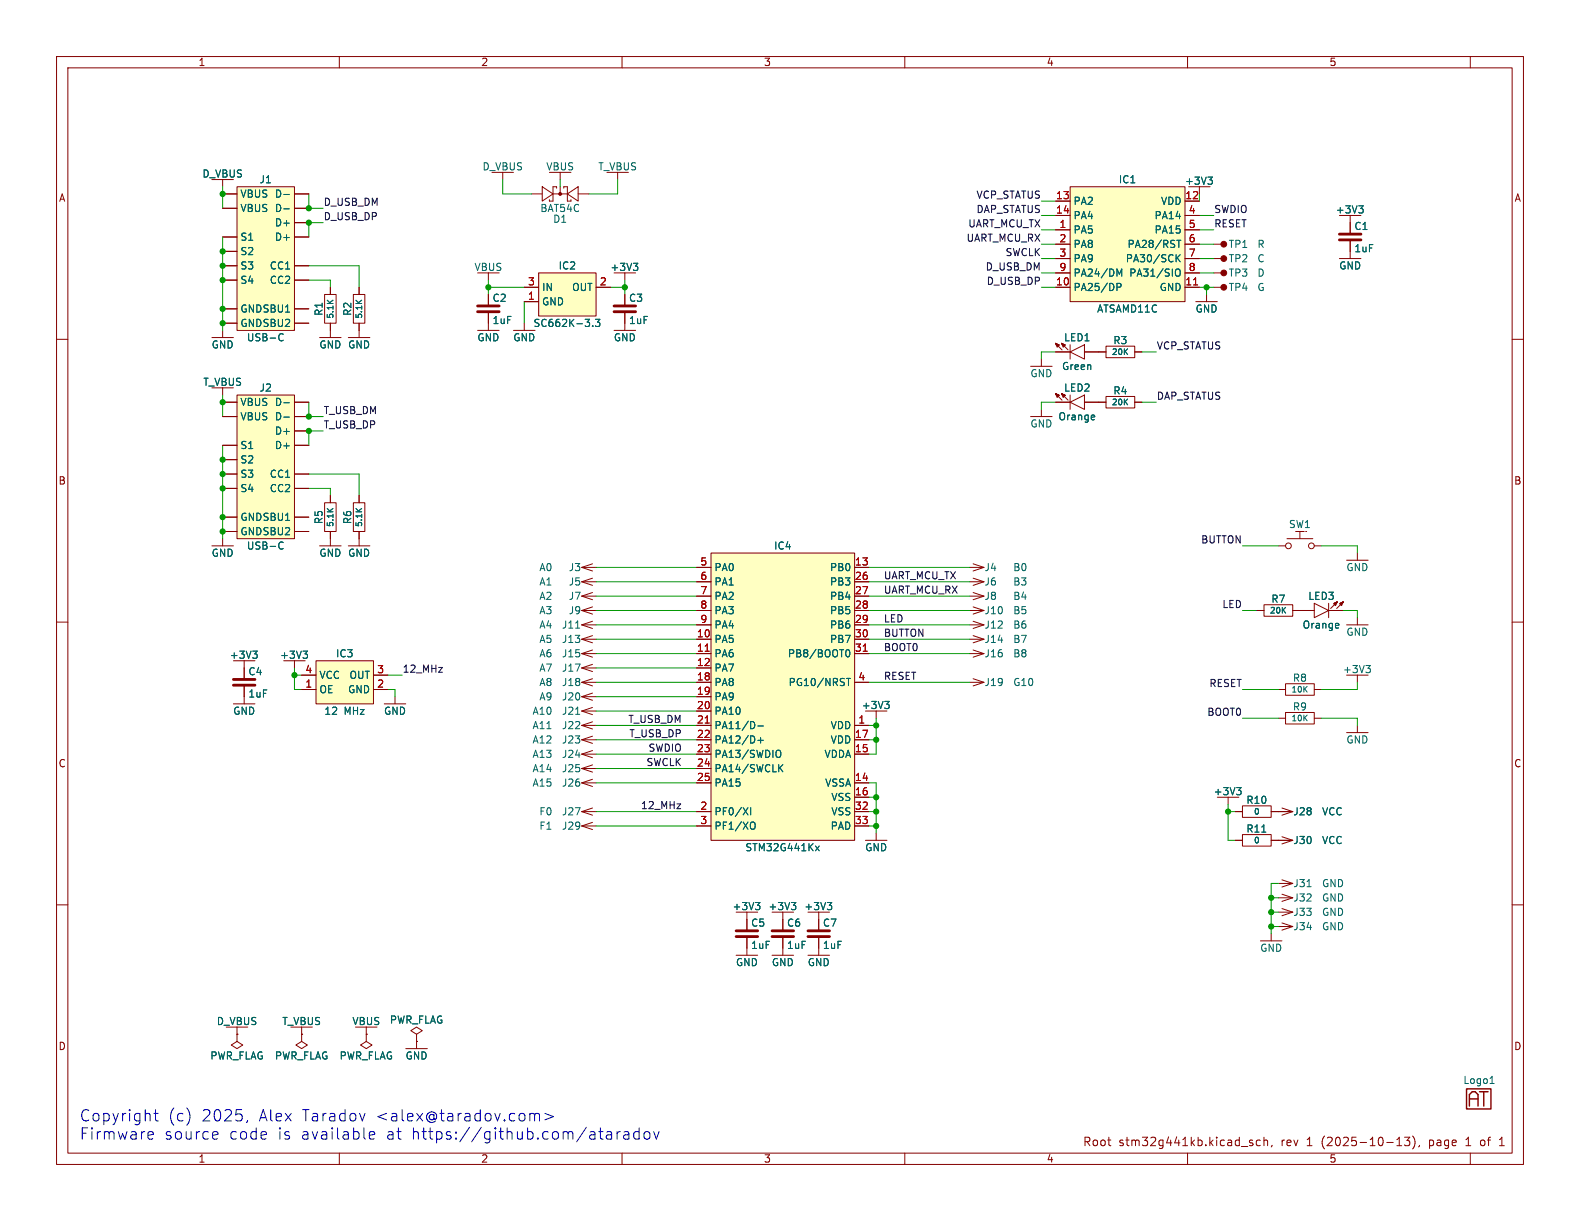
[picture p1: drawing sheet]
<svg xmlns="http://www.w3.org/2000/svg" width="279mm" height="216mm" viewBox="0 0 279 216" stroke-linecap="round" stroke-linejoin="round" font-family="sans-serif">
<g fill="none" stroke="#840000" stroke-width=".18">
<path d="M10 10h259.4v195.9h-259.4zM12 12h255.4v191.9h-255.4zM60 10v2M110 10v2M160 10v2M210 10v2M260 10v2M10 60h2M267.4 60h2M56.5 96.5h3.8M57.4 88.9h2v5.1h-2zM58.4 87.6v1.3"/>
<path d="M58.4 94v2.5M62.5 88.9h2v5.1h-2zM63.5 87.6v1.3M63.5 94v1.3M104.8 99.7l-1.9 .6M10 110h2M43.2 116.8v3.2M52.1 116.8v1.3M102.9 113l1.9 .7M102.9 113h2.5M102.9 102.9l1.9 .6M102.9 102.9h2.5"/>
<path d="M102.9 100.3l1.9 .7M102.9 100.3h2.5M102.9 105.4l1.9 .6M102.9 105.4h2.5M102.9 108l1.9 .6M102.9 108h2.5M102.9 110.5l1.9 .6M102.9 110.5h2.5M102.9 115.6l1.9 .6M102.9 115.6h2.5M102.9 118.1l1.9 .6M102.9 118.1h2.5"/>
<path d="M104.8 112.4l-1.9 .6M104.8 102.2l-1.9 .7M104.8 104.8l-1.9 .6M104.8 107.3l-1.9 .7M104.8 109.9l-1.9 .6M104.8 114.9l-1.9 .7M104.8 117.5l-1.9 .6M267.4 110h2M41.3 124.5h3.8M43.2 121.3v3.2M67.9 124.5h3.9M69.8 123.2v1.3"/>
<path d="M102.9 133.4l1.9 .6M102.9 133.4h2.5M102.9 135.9l1.9 .6M102.9 135.9h2.5M102.9 138.4l1.9 .7M102.9 138.4h2.5M102.9 125.7l1.9 .7M102.9 125.7h2.5M102.9 128.3l1.9 .6M102.9 128.3h2.5M102.9 120.7l1.9 .6M102.9 120.7h2.5"/>
<path d="M102.9 123.2l1.9 .6M102.9 123.2h2.5M102.9 130.8l1.9 .6M102.9 130.8h2.5M104.8 132.7l-1.9 .7M104.8 135.3l-1.9 .6M104.8 137.8l-1.9 .6M104.8 125.1l-1.9 .6M104.8 127.6l-1.9 .7M104.8 120l-1.9 .7M104.8 122.6l-1.9 .6M104.8 130.2l-1.9 .6"/>
<path d="M226.1 127h1.2M226.1 121.9h1.2M227.3 126h5.1v2h-5.1zM227.3 120.9h5.1v2h-5.1zM232.4 127h1.3M232.4 121.9h1.3M102.9 143.5l1.9 .6M102.9 143.5h2.5M104.8 142.9l-1.9 .6M10 160h2M267.4 160h2M41.9 182.9v1.3l1 .6-1 .6-1-.6 1-.6"/>
<path d="M41.9 182.9h.1M41.9 181.6v1.3M53.3 182.9v1.3l1.1 .6-1.1 .6-1-.6 1-.6M53.3 182.9h.1M53.3 181.6v1.3M64.8 182.9v1.3l1 .6-1 .6-1-.6 1-.6M64.8 182.9h.1M64.8 181.6v1.3M71.8 185.4h3.8M73.7 182.9l1-.7-1-.6-1.1 .6 1.1 .7v1.3M73.7 184.2h.1M73.7 184.2v1.2"/>
<path d="M60 203.9v2M110 203.9v2M160 203.9v2M210 203.9v2M221.2 202.1l.3 .1 .1 .2-.2 .2h-.3M221.2 201.6l.3 .1M222.9 201.7l-.5-.1-.2 .3v.4l.1 .2h.6M223.5 201.7l.2-.1 .4 .1 .1 .9M223.5 201.1v1.5M224.9 202.5l-.1 .3M247 202.6h.9M247.2 201.4l.2-.3v1.5"/>
<path d="M248.4 201.1h.9l-.5 .6 .4 .1v.6l-.2 .2h-.4l-.2-.2M249.8 200.9a1.72 1.72 0 0 1 0 2.3M251 202.5l-.1 .3M259.2 202.6h.9M259.4 201.4l-.2 .1M260 203.9v2M261.9 201.7l-.1 .2v.4l.1 .2M265.2 202.6h.8M265.6 201.1l-.4 .4"/>
</g>
<path d="M44.7 115.1h.8l-.4 .5M45.2 115.6l.3 .3v.3l-.3 .2M53.6 115.1h.8l-.5 .5M54.1 115.6l.3 .3v.3l-.3 .2M101.8 111.1h.7M101.8 126.3h.7" fill="none" stroke="#006464" stroke-width=".18"/>
<path d="M41.3 120.1h3.8M41.3 121.2h3.8" fill="none" stroke="#840000" stroke-width=".5"/>
<path d="M55.9 116.8h10.1v7.7h-10.1z" fill="#ffffc2"/>
<g fill="none" stroke="#840000" stroke-width=".18">
<path d="M212.1 33v1.3M214.6 48.3h1.8M214.6 50.8h1.8M186.7 71.1h2.5M187.2 70l-.6-.4 .4 .6M187.3 69.9l-.4 .4-.3-.7 .7 .3-.7-.3 1.2 1.2M187.7 69.6l.4 .6M188.4 69.9l-.4 .4-.3-.7 .7 .3-.7-.3 1.2 1.2M189.2 71.1l2.6-1.2v2.5zM189.2 69.9v2.5M191.8 71.1h2.5M53.3 119.4h2.6"/>
<path d="M55.9 116.8h10.1v7.7h-10.1zM66 119.4h2.6M53.3 121.9h2.6M66 121.9h2.6M171.4 120.7h2.6M172.1 120l1.9 .7M174 120.7l-1.9 .6"/>
</g>
<path d="M213.6 31.3h.8l-.4 .5M214.1 31.8l.3 .2v.3l-.3 .3M193.4 73.4l.2 .3-.6 .1M193.5 74.2h-.1" fill="none" stroke="#006464" stroke-width=".18"/>
<g fill="#840000" stroke="#840000" stroke-width=".18">
<circle cx="216.4" cy="48.3" r=".51"/>
<circle cx="216.4" cy="50.8" r=".51"/>
</g>
<path d="M189.2 33h20.3v20.3h-20.3z" fill="#ffffc2"/>
<g fill="none" stroke="#840000" stroke-width=".18">
<path d="M186.7 35.6h2.5M186.7 38.1h2.5M189.2 33h20.3v20.3h-20.3zM209.5 35.6h2.6M209.5 38.1h2.6M238.8 38.1v3.2M186.7 40.6h2.5M186.7 43.2h2.5M186.7 45.7h2.5M186.7 48.3h2.5M186.7 50.8h2.5M209.5 40.6h2.6"/>
<path d="M209.5 43.2h2.6M209.5 45.7h2.6M209.5 48.3h2.6M209.5 50.8h2.6M211.5 53.3h3.8M213.4 52.1v1.2M214.6 43.2h1.8M214.6 45.7h1.8M236.9 45.7h3.8M238.8 42.5v3.2M182.2 73.7h3.9M182.2 64.8h3.9"/>
<path d="M184.1 63.5v1.3M184.1 72.4v1.3M186.7 62.2h2.5M187.2 61.1l-.6-.4 .4 .6M187.3 61l-.4 .4-.3-.7 .7 .3-.7-.3 1.2 1.2M187.7 60.7l.4 .6M188.4 61l-.4 .4-.3-.7 .7 .3-.7-.3 1.2 1.2M189.2 62.2l2.6-1.2v2.5zM189.2 61v2.5M191.8 62.2h3.8M194.3 71.1h1.3M195.6 61.2h5.1v2h-5.1z"/>
<path d="M195.6 70.1h5.1v2h-5.1zM200.7 62.2h1.2M200.7 71.1h1.2M226.1 96.5h1.2M227.6 95.3h4.6M229.9 94v1.3M232.4 96.5h1.3M171.4 108h2.6M172.1 107.3l1.9 .7M174 108l-1.9 .6M153 148.6h3.8M154.9 147.3v1.3"/>
<circle cx="227.8" cy="96.5" r=".51"/>
<circle cx="231.9" cy="96.5" r=".51"/>
</g>
<path d="M240.3 36.4h.8l-.5 .5M240.8 36.9l.3 .2v.3l-.3 .3M197.5 47.6l.4 .9 .5-.9v1.2M197.5 50.1h.5l.2 .3-.1 .3-.6 .1M207.9 47.8l.3-.2a.43 .43 0 0 1 .5 .4v.4a.43 .43 0 0 1-.3 .4 .43 .43 0 0 1-.5-.1M208.1 42.5h.7M208.2 45.6l.5 .7M208.5 42.5v1.3M208.7 45l-.7 .8" fill="none" stroke="#006464" stroke-width=".18"/>
<path d="M211.1 50.4h.7" fill="none" stroke="#a90000" stroke-width=".18"/>
<g fill="#840000" stroke="#840000" stroke-width=".18">
<circle cx="216.4" cy="43.2" r=".51"/>
<circle cx="216.4" cy="45.7" r=".51"/>
</g>
<path d="M236.9 41.4h3.8M236.9 42.4h3.8" fill="none" stroke="#840000" stroke-width=".5"/>
<path d="M125.7 97.8h25.4v50.8h-25.4z" fill="#ffffc2"/>
<g fill="none" stroke="#840000" stroke-width=".18">
<path d="M39.4 31.8v1.2M37.5 59.7h3.8M39.4 58.4v1.3M56.5 59.7h3.8M57.4 52.1h2v5.1h-2zM58.4 50.8v1.3M58.4 57.2v2.5M62.5 52.1h2v5.1h-2zM63.5 50.8v1.3M63.5 57.2v1.2M86.4 52.1v1.9M86.4 55.2v2"/>
<path d="M108.6 58.4h3.8M110.5 48.3v1.2M110.5 52.1v1.9M110.5 55.2v3.2M39.4 68.6v1.3M61.6 96.5h3.8M63.5 95.3v1.2M125.7 97.8h25.4v50.8h-25.4zM172.1 99.7l1.9 .6M238.1 99.1h3.8M240 97.8v1.3M123.2 100.3h2.5"/>
<path d="M123.2 102.9h2.5M123.2 105.4h2.5M123.2 108h2.5M123.2 110.5h2.5M123.2 113h2.5M123.2 115.6h2.5M123.2 118.1h2.5M151.1 100.3h2.6M151.1 102.9h2.6M151.1 105.4h2.6M151.1 108h2.6M151.1 110.5h2.6"/>
<path d="M151.1 113h2.6M151.1 115.6h2.6M171.4 100.3h2.6M171.4 102.9h2.6M171.4 105.4h2.6M171.4 110.5h2.6M171.4 113h2.6M171.4 115.6h2.6M172.1 109.9l1.9 .6M172.1 112.4l1.9 .6M172.1 114.9l1.9 .7M172.1 102.2l1.9 .7"/>
<path d="M172.1 104.8l1.9 .6M174 110.5l-1.9 .6M174 113l-1.9 .7M174 115.6l-1.9 .6M174 100.3l-1.9 .7M174 102.9l-1.9 .6M174 105.4l-1.9 .6M222.2 108h1.3M223.5 106.9h5.1v2.1h-5.1zM228.6 108h3.8M232.4 106.7l2.5 1.3-2.5 1.2zM234.9 108h2.6"/>
<path d="M234.9 106.7v2.5M235.8 106.7l.4 .4 .3-.7-.7 .3 .7-.3-1.2 1.2M235.9 106.8l.6-.4-.4 .6M236.9 106.7l.3 .4 .3-.7-.6 .3 .6-.3-1.1 1.2M237 106.8l.5-.4-.4 .6M238.1 110.5h3.8M240 109.2v1.3M240 119.4v1.3M123.2 120.7h2.5M123.2 123.2h2.5M123.2 125.7h2.5M123.2 128.3h2.5"/>
<path d="M123.2 130.8h2.5M123.2 133.4h2.5M123.2 135.9h2.5M123.2 138.4h2.5M151.1 120.7h2.6M151.1 128.3h2.6M151.1 130.8h2.6M151.1 133.4h2.6M151.1 138.4h2.6M154.9 125.7v1.3M238.1 129.5h3.8M240 128.3v1.2"/>
<path d="M102.9 146.1h2.5M102.9 146.1l1.9 .6M104.8 145.4l-1.9 .7M123.2 143.5h2.5M123.2 146.1h2.5M151.1 143.5h2.6M151.1 146.1h2.6M151.1 141h2.6M217.2 141v1.2M218.4 143.5h1.3M218.4 148.6h1.3M219.7 147.6h5.1v2h-5.1z"/>
<path d="M219.7 142.5h5.1v2h-5.1zM224.8 143.5h1.3M224.8 148.6h1.3M138.4 162.6v1.9M138.4 165.7v1.9M142.9 168.9h3.8M144.8 161.3v3.2M144.8 165.7v3.2M226.1 163.8h2.5M226.7 163.2l1.9 .6M228.6 163.8l-1.9 .7"/>
</g>
<path d="M124.7 115.2h.7M152.6 115.2h.8M124.7 127.9h.7" fill="none" stroke="#a90000" stroke-width=".18"/>
<g fill="none" stroke="#006464" stroke-width=".18">
<path d="M112 46.6h.8l-.4 .4M112.5 47l.3 .3v.3l-.3 .2M149.6 115.4l.1-.4 .2-.1a.68 .68 0 0 1 .4 .6 .68 .68 0 0 1-.4 .6l-.2-.1-.1-.3M149.7 120h.7M150 120v1.2M236.6 110.2l.2 .3-.6 .1M236.7 111l-.1 .1M241.5 117.7h.8l-.4 .5M242.1 118.2l.2 .2v.3l-.2 .2M133.4 127.9v.6M134 128.4h1M134 130.9h1"/>
<path d="M134.5 130.4v1M137.5 132.7a.43 .43 0 0 1 .6 .4v.4a.43 .43 0 0 1-.6 .4M137.9 135.7l.5 .8M138.4 135.2l-.7 .7M156.5 124h.7l-.4 .5M157 124.5l.2 .2v.4l-.2 .2M218.7 139.3h.8l-.5 .4M219.2 139.7l.3 .3v.3l-.3 .2M131.4 142.8l.9 1.3M132.3 142.8l-.9 1.3M132.7 142.8v1.3M133 145.4a.43 .43 0 0 1 .5 .4v.4a.43 .43 0 0 1-.5 .4"/>
<path d="M144.2 149.6l.7 .8M144.9 149.6l-.7 .8M146.3 159.6h.8l-.4 .5M223.1 147.1h.8M146.8 160.1l.3 .2v.3l-.3 .3M263.5 191.6h.7"/>
</g>
<path d="M84.5 54.1h3.8M84.5 55.1h3.8M108.6 54.1h3.8M108.6 55.1h3.8M136.5 164.6h3.8M136.5 165.6h3.8M142.9 164.6h3.8M142.9 165.6h3.8" fill="none" stroke="#840000" stroke-width=".5"/>
<path d="M259.3 192.5h4.4v3.6h-4.4zM259.8 195.6v-2.1l.5-.5h.6l.5 .5v2.1M259.8 194.3h1.6M261.6 193h1.5M262.4 193v2.6" fill="none" stroke="#840000" stroke-width=".25"/>
<path d="M95.2 48.3h10.2v7.6h-10.2z" fill="#ffffc2"/>
<path d="M86.4 48.3v1.2M92.7 50.8h2.5M92.7 53.3h2.5M95.2 48.3h10.2v7.6h-10.2zM105.4 50.8h2.5" fill="none" stroke="#840000" stroke-width=".18"/>
<path d="M104.8 57.6v.1M105.3 56.5h.8l-.4 .4 .3 .2v.5l-.2 .1-.5-.1" fill="none" stroke="#006464" stroke-width=".18"/>
<path d="M41.9 33h10.2v25.4h-10.2z" fill="#ffffc2"/>
<g fill="none" stroke="#840000" stroke-width=".18">
<path d="M39.4 34.3h2.5M39.4 36.8h2.5M41.9 33h10.2v25.4h-10.2zM52.1 34.3h2.5M52.1 36.8h2.5M52.1 39.4h2.5M39.4 41.9h2.5M39.4 44.5h2.5M39.4 47h2.5M39.4 49.5h2.5M39.4 54.6h2.5M39.4 57.2h2.5"/>
<path d="M52.1 41.9h2.5M52.1 47h2.5M52.1 49.5h2.5M52.1 54.6h2.5M52.1 57.2h2.5M130.2 168.9h3.8M132.1 167.6v1.3"/>
</g>
<path d="M50.2 34.4h1M50.2 36.9h1M49.5 59.1l.3-.1 .3 .1M50.1 60.1l-.3 .2-.3-.1" fill="none" stroke="#006464" stroke-width=".18"/>
<path d="M41.9 69.9h10.2v25.4h-10.2z" fill="#ffffc2"/>
<g fill="none" stroke="#840000" stroke-width=".18">
<path d="M39.4 34.3h2.5M39.4 36.8h2.5M52.1 34.3h2.5M52.1 36.8h2.5M52.1 39.4h2.5M88.9 30.5v1.3M94 34.3h1.9M95.9 33l1.9 1.3-1.9 1.3zM97.8 34.3h2.5M98.4 33.3v-.3h-.6v2.6h-.6v-.3M99.1 30.5v1.3M99.1 33v1.3"/>
<path d="M99.7 33.3v-.3h.6v2.6h.7v-.3M100.3 34.3l1.9-1.3v2.6zM102.2 34.3h1.9M109.2 30.5v1.3M186.7 35.6h2.5M186.7 38.1h2.5M209.5 35.6h2.6M209.5 38.1h2.6M238.8 39.4v1.9M39.4 41.9h2.5M39.4 44.5h2.5M39.4 47h2.5"/>
<path d="M39.4 49.5h2.5M39.4 54.6h2.5M39.4 57.2h2.5M52.1 41.9h2.5M52.1 47h2.5M52.1 49.5h2.5M52.1 54.6h2.5M52.1 57.2h2.5M58.4 50.8v1.3M58.4 57.2v1.2M61.6 59.7h3.8M63.5 50.8v1.3"/>
<path d="M63.5 57.2v2.5M84.5 58.4h3.8M86.4 52.1v1.9M86.4 55.2v3.2M90.8 58.4h3.8M92.7 57.2v1.2M92.7 50.8h2.5M92.7 53.3h2.5M105.4 50.8h2.5M110.5 52.1v1.9M110.5 55.2v2M186.7 50.8h2.5"/>
<path d="M186.7 40.6h2.5M186.7 43.2h2.5M186.7 45.7h2.5M186.7 48.3h2.5M209.5 50.8h2.6M209.5 40.6h2.6M209.5 43.2h2.6M209.5 45.7h2.6M209.5 48.3h2.6M238.8 42.5v2M39.4 71.1h2.5M39.4 73.7h2.5"/>
<path d="M39.4 78.7h2.5M41.9 69.9h10.2v25.4h-10.2zM52.1 71.1h2.5M52.1 73.7h2.5M52.1 78.7h2.5M52.1 76.2h2.5M186.7 71.1h2.5M186.7 62.2h2.5M191.8 71.1h3.8M191.8 62.2h3.8M200.7 71.1h1.2M200.7 62.2h1.2"/>
<path d="M37.5 96.5h3.8M39.4 81.3h2.5M39.4 83.8h2.5M39.4 86.4h2.5M39.4 91.4h2.5M39.4 94h2.5M39.4 95.3v1.2M52.1 83.8h2.5M52.1 86.4h2.5M52.1 91.4h2.5M52.1 94h2.5M58.4 87.6v1.3"/>
<path d="M58.4 94v1.3M63.5 87.6v1.3M63.5 94v1.3M43.2 118.1v1.9M53.3 119.4h2.6M66 119.4h2.6M123.2 100.3h2.5M123.2 102.9h2.5M123.2 105.4h2.5M123.2 108h2.5M123.2 110.5h2.5M123.2 113h2.5"/>
<path d="M123.2 115.6h2.5M123.2 118.1h2.5M151.1 100.3h2.6M151.1 102.9h2.6M151.1 105.4h2.6M151.1 108h2.6M151.1 110.5h2.6M151.1 113h2.6M151.1 115.6h2.6M222.2 108h1.3M228.6 108h3.8M234.9 108h2.6"/>
<path d="M43.2 121.3v1.9M53.3 121.9h2.6M66 121.9h2.6M123.2 120.7h2.5M123.2 123.2h2.5M123.2 125.7h2.5M123.2 128.3h2.5M123.2 130.8h2.5M123.2 133.4h2.5M123.2 135.9h2.5M123.2 138.4h2.5M151.1 120.7h2.6"/>
<path d="M151.1 128.3h2.6M151.1 130.8h2.6M151.1 133.4h2.6M151.1 138.4h2.6M123.2 143.5h2.5M123.2 146.1h2.5M151.1 143.5h2.6M151.1 146.1h2.6M151.1 141h2.6M218.4 143.5h1.3M218.4 148.6h1.3M224.8 143.5h3.8"/>
<path d="M224.8 148.6h3.8M226.1 158.8h2.5M226.1 156.2h2.5M226.7 142.9l1.9 .6M226.7 158.1l1.9 .7M226.7 155.6l1.9 .6M226.7 148l1.9 .6M228.6 143.5l-1.9 .6M228.6 158.8l-1.9 .6M228.6 156.2l-1.9 .6M228.6 148.6l-1.9 .6M132.1 161.3v3.2"/>
<path d="M132.1 165.7v1.9M136.5 168.9h3.8M138.4 161.3v3.2M138.4 165.7v3.2M144.8 162.6v1.9M144.8 165.7v1.9M222.9 166.4h3.8M224.8 165.1v1.3M226.1 161.3h2.5M226.7 160.7l1.9 .6M228.6 161.3l-1.9 .6M41.9 182.9h.1"/>
<path d="M53.3 182.9h.1M64.8 182.9h.1M73.7 184.2h.1"/>
</g>
<g fill="none" stroke="#006464" stroke-width=".18">
<path d="M50.2 34.4h1M50.2 36.9h1M213.6 31.3h.8l-.4 .5M214.1 31.8l.3 .2v.3l-.3 .3M240.3 36.4h.8l-.5 .5M240.8 36.9l.3 .2v.3l-.3 .3M49.5 59.1l.3-.1 .3 .1M104.8 57.6v.1M105.3 56.5h.8l-.4 .4 .3 .2v.5l-.2 .1-.5-.1M112 46.6h.8l-.4 .4M112.5 47l.3 .3v.3l-.3 .2M197.5 47.6l.4 .9 .5-.9v1.2"/>
<path d="M197.5 50.1h.5l.2 .3-.1 .3-.6 .1M207.9 47.8l.3-.2a.43 .43 0 0 1 .5 .4v.4a.43 .43 0 0 1-.3 .4 .43 .43 0 0 1-.5-.1M208.1 42.5h.7M208.2 45.6l.5 .7M208.5 42.5v1.3M208.7 45l-.7 .8M50.1 60.1l-.3 .2-.3-.1M50.2 71.2h1M50.2 73.8h1M193.4 73.4l.2 .3-.6 .1M193.5 74.2h-.1M49.5 95.9l.3-.1 .3 .2"/>
<path d="M50.1 97l-.3 .1-.3-.1M44.7 115.1h.8l-.4 .5M45.2 115.6l.3 .3v.3l-.3 .2M53.6 115.1h.8l-.5 .5M54.1 115.6l.3 .3v.3l-.3 .2M149.6 115.4l.1-.4 .2-.1a.68 .68 0 0 1 .4 .6 .68 .68 0 0 1-.4 .6l-.2-.1-.1-.3M149.7 120h.7M150 120v1.2M236.6 110.2l.2 .3-.6 .1M236.7 111l-.1 .1M133.4 127.9v.6M134 128.4h1"/>
<path d="M134 130.9h1M134.5 130.4v1M137.5 132.7a.43 .43 0 0 1 .6 .4v.4a.43 .43 0 0 1-.6 .4M137.9 135.7l.5 .8M138.4 135.2l-.7 .7M156.5 124h.7l-.4 .5M157 124.5l.2 .2v.4l-.2 .2M218.7 139.3h.8l-.5 .4M219.2 139.7l.3 .3v.3l-.3 .2M131.4 142.8l.9 1.3M132.3 142.8l-.9 1.3M132.7 142.8v1.3"/>
<path d="M133 145.4a.43 .43 0 0 1 .5 .4v.4a.43 .43 0 0 1-.5 .4M133.6 159.6h.8l-.4 .5M139.9 159.6h.8l-.4 .5M144.2 149.6l.7 .8M144.9 149.6l-.7 .8M146.3 159.6h.8l-.4 .5M223.1 147.1h.8M231.1 156.8h.8M134.1 160.1l.3 .2v.3l-.3 .3M140.5 160.1l.2 .2v.3l-.2 .3M146.8 160.1l.3 .2v.3l-.3 .3"/>
</g>
<circle cx="99.1" cy="34.3" r=".25" fill="#840000" stroke="#840000" stroke-width=".18"/>
<path d="M130.2 164.6h3.8M130.2 165.6h3.8" fill="none" stroke="#840000" stroke-width=".5"/>
<g fill="none" stroke="#009600" stroke-width=".18">
<path d="M39.4 33v3.8M54.6 34.3v2.5h2.5M57.1 39.4h-2.5v2.5M88.9 31.8v2.5h5.1M99.1 31.8v1.2M109.2 31.8v2.5h-5.1M184.1 38.1h2.6M184.1 35.6h2.6M212.1 38.1h2.5M212.1 34.3v1.3M39.4 41.9v16.5M54.6 47h8.9v3.8"/>
<path d="M54.6 49.5h3.8v1.3M86.4 50.8h6.3M86.4 49.5v2.6M92.7 53.3v3.9M107.9 50.8h2.6M110.5 49.5v2.6M184.1 45.7h2.6M184.1 50.8h2.6M184.1 48.3h2.6M184.1 43.2h2.6M184.1 40.6h2.6M212.1 45.7h2.5"/>
<path d="M212.1 50.8h2.5M212.1 48.3h2.5M212.1 43.2h2.5M212.1 40.6h2.5M213.4 50.8v1.3M39.4 69.9v3.8M39.4 78.7v16.6M54.6 71.1v2.6h2.5M57.1 76.2h-2.5v2.5M186.7 62.2h-2.6v1.3M186.7 71.1h-2.6v1.3M201.9 62.2h2.6"/>
<path d="M201.9 71.1h2.6M54.6 86.4h3.8v1.2M54.6 83.8h8.9v3.8M219.7 96.5h6.4M233.7 96.5h6.3v1.3M52.1 118.1v3.8h1.2M52.1 119.4h1.2M68.6 119.4h2.5M105.4 113h17.8M105.4 108h17.8M105.4 118.1h17.8M105.4 115.6h17.8"/>
<path d="M105.4 105.4h17.8M105.4 110.5h17.8M105.4 100.3h17.8M105.4 102.9h17.8M153.7 113h17.7M153.7 108h17.7M153.7 115.6h17.7M153.7 105.4h17.7M153.7 110.5h17.7M153.7 100.3h17.7M153.7 102.9h17.7M219.7 108h2.5"/>
<path d="M237.5 108h2.5v1.2M68.6 121.9h1.2v1.3M105.4 133.4h17.8M105.4 125.7h17.8M105.4 130.8h17.8M105.4 135.9h17.8M105.4 138.4h17.8M105.4 128.3h17.8M105.4 123.2h17.8M105.4 120.7h17.8M153.7 130.8h1.2M153.7 138.4h1.2v8.9"/>
<path d="M153.7 128.3h1.2M153.7 120.7h17.7M154.9 127v6.4h-1.2M219.7 127h6.4M219.7 121.9h6.4M233.7 127h6.3v1.3M240 120.7v1.2h-6.3M105.4 146.1h17.8M105.4 143.5h17.8M153.7 146.1h1.2M153.7 143.5h1.2M153.7 141h1.2"/>
<path d="M217.2 143.5h1.2M217.2 142.2v6.4h1.2M224.8 158.8h1.3M226.1 156.2h-1.3v8.9M224.8 161.3h1.3M224.8 163.8h1.3"/>
</g>
<g fill="none" stroke="#0000c2" stroke-width=".18">
<path d="M27.2 196.9h.8M27.5 196.2v1.7l.1 .2 .4 .1M43.8 198.1l-.2 .4M93.8 197l.5-.1 .2 .3M94.5 197.2l.3-.3 .5 .1 .1 1.2M94.5 197.2v1M96.4 196.9l1.5 .5-1.5 .6M113 199.4v2M26.3 201.3l.2 .1 .5-.1M26.3 200.2l.5-.1 .2 .1 .1 .4-.9 .2M37.9 200.1l.6 .1v.4l-.9 .2M38.5 201.3l-.6 .1"/>
<path d="M65.3 200.8l1-.2-.1-.4-.6-.1-.3 .3 .1 .9 .2 .1 .6-.1M107.3 201.3l.2 .1 .7-.1M107.3 200.2l.2-.1 .6 .1 .1 1.2M108.2 200.6l-.9 .2M109.1 200.1v1.3M109.7 200.1a.51 .51 0 0 0-.6 .4M110.4 200.2l.1-.1 .6 .1 .1 1.2M111.2 200.6l-.7 .1a.39 .39 0 0 0-.3 .3 .39 .39 0 0 0 .3 .4l.7-.1M113 200.2l-.5-.1-.4 .4v.5l.2 .3 .2 .1 .5-.1M114 200.3a.54 .54 0 0 1 .5-.2 .54 .54 0 0 1 .4 .4v.5a.54 .54 0 0 1-.5 .4 .54 .54 0 0 1-.5-.4zM115.6 200.1l.5 1.3 .4-1.3"/>
</g>
<path d="M211.1 50.4h.7M124.7 115.2h.7M152.6 115.2h.8M124.7 127.9h.7" fill="none" stroke="#a90000" stroke-width=".18"/>
<g fill="#009600" stroke="#009600" stroke-width=".18">
<circle cx="110.5" cy="50.8" r=".46"/>
<circle cx="86.4" cy="50.8" r=".46"/>
<circle cx="39.4" cy="57.2" r=".46"/>
<circle cx="39.4" cy="47" r=".46"/>
<circle cx="39.4" cy="44.5" r=".46"/>
<circle cx="39.4" cy="34.3" r=".46"/>
<circle cx="39.4" cy="54.6" r=".46"/>
<circle cx="39.4" cy="49.5" r=".46"/>
<circle cx="54.6" cy="36.8" r=".46"/>
<circle cx="54.6" cy="39.4" r=".46"/>
<circle cx="54.6" cy="73.7" r=".46"/>
<circle cx="39.4" cy="83.8" r=".46"/>
<circle cx="39.4" cy="86.4" r=".46"/>
<circle cx="39.4" cy="91.4" r=".46"/>
<circle cx="39.4" cy="94" r=".46"/>
<circle cx="39.4" cy="81.3" r=".46"/>
<circle cx="39.4" cy="71.1" r=".46"/>
<circle cx="54.6" cy="76.2" r=".46"/>
<circle cx="52.1" cy="119.4" r=".46"/>
<circle cx="213.4" cy="50.8" r=".46"/>
<circle cx="154.9" cy="128.3" r=".46"/>
<circle cx="154.9" cy="130.8" r=".46"/>
<circle cx="154.9" cy="143.5" r=".46"/>
<circle cx="154.9" cy="146.1" r=".46"/>
<circle cx="154.9" cy="141" r=".46"/>
<circle cx="217.2" cy="143.5" r=".46"/>
<circle cx="224.8" cy="161.3" r=".46"/>
<circle cx="224.8" cy="158.8" r=".46"/>
<circle cx="224.8" cy="163.8" r=".46"/>
</g>
<g font-size="2.8" fill="#0000c2">
<text x="14" y="198.5">Copyright</text>
<text x="14" y="201.7">Firmware</text>
<text x="29" y="201.7">source</text>
<text x="29.6" y="198.5">(c)</text>
<text x="35.6" y="198.5">2025,</text>
<text x="40.5" y="201.7">code</text>
<text x="45.8" y="198.5">Alex</text>
<text x="49.1" y="201.7">is</text>
<text x="53.2" y="201.7">available</text>
<text x="53.4" y="198.5">Taradov</text>
<text x="66.5" y="198.5">&lt;alex@taradov.com&gt;</text>
<text x="68.4" y="201.7">at</text>
<text x="72.9" y="201.7">https://github.com/ataradov</text>
</g>
<g font-size="2.1" fill="#840000">
<text x="191.5" y="202.9">Root</text>
<text x="197.8" y="202.9">stm32g441kb.kicad_sch,</text>
<text x="226.6" y="202.9">rev</text>
<text x="231.3" y="202.9">1</text>
<text x="234" y="202.9">(2025-10-13),</text>
<text x="253.2" y="202.9">page</text>
<text x="259.8" y="202.9">1</text>
<text x="262.6" y="202.9">of</text>
<text x="266.1" y="202.9">1</text>
</g>
<g font-size="1.8" fill="#840000">
<text x="35" y="11.9">1</text>
<text x="85" y="11.9">2</text>
<text x="135" y="11.9">3</text>
<text x="185" y="11.9">4</text>
<text x="235" y="11.9">5</text>
<text x="10.3" y="35.9">A</text>
<text x="267.7" y="35.9">A</text>
<text x="10.3" y="85.9">B</text>
<text x="267.7" y="85.9">B</text>
<text x="10.3" y="135.9">C</text>
<text x="267.7" y="135.9">C</text>
<text x="10.3" y="185.9">D</text>
<text x="267.7" y="185.9">D</text>
<text x="35" y="205.8">1</text>
<text x="85" y="205.8">2</text>
<text x="135" y="205.8">3</text>
<text x="185" y="205.8">4</text>
<text x="235" y="205.8">5</text>
</g>
<g font-size="1.8" fill="#006464">
<text x="35.7" y="31.6">D_VBUS</text>
<text x="42.4" y="35.2">VBUS</text>
<text x="45.8" y="32.6">J1</text>
<text x="48.5" y="35.2">D-</text>
<text x="85.2" y="30.3">D_VBUS</text>
<text x="96.5" y="30.3">VBUS</text>
<text x="105.7" y="30.3">T_VBUS</text>
<text x="197.7" y="32.6">IC1</text>
<text x="209.4" y="32.9">+3V3</text>
<text x="42.4" y="37.7">VBUS</text>
<text x="48.5" y="37.7">D-</text>
<text x="48.5" y="40.2">D+</text>
<text x="95.5" y="37.7">BAT54C</text>
<text x="97.7" y="39.6">D1</text>
<text x="189.7" y="36.4">PA2</text>
<text x="189.7" y="39">PA4</text>
<text x="189.7" y="41.5">PA5</text>
<text x="204.1" y="39">PA14</text>
<text x="204.1" y="41.5">PA15</text>
<text x="205.2" y="36.4">VDD</text>
<text x="236.1" y="37.9">+3V3</text>
<text x="239.4" y="40.9">C1</text>
<text x="42.4" y="42.8">S1</text>
<text x="42.4" y="45.3">S2</text>
<text x="42.4" y="47.9">S3</text>
<text x="47.6" y="47.9">CC1</text>
<text x="48.5" y="42.8">D+</text>
<text x="98.7" y="47.9">IC2</text>
<text x="189.7" y="44">PA8</text>
<text x="189.7" y="46.6">PA9</text>
<text x="199" y="46.6">PA30/SCK</text>
<text x="199.3" y="44">PA28/RST</text>
<text x="217.2" y="44">TP1</text>
<text x="217.2" y="46.6">TP2</text>
<text x="222.3" y="44">R</text>
<text x="222.3" y="46.6">C</text>
<text x="236.7" y="47.9">GND</text>
<text x="239.4" y="44.8">1uF</text>
<text x="42.4" y="50.4">S4</text>
<text x="47.6" y="50.4">CC2</text>
<text x="83.8" y="48.1">VBUS</text>
<text x="87" y="53.6">C2</text>
<text x="95.8" y="51.7">IN</text>
<text x="101.1" y="51.7">OUT</text>
<text x="107.8" y="48.1">+3V3</text>
<text x="111.1" y="53.6">C3</text>
<text x="189.7" y="49.1">PA24/DM</text>
<text x="189.7" y="51.7">PA25/DP</text>
<text x="199.6" y="49.1">PA31/SIO</text>
<text x="205" y="51.7">GND</text>
<text x="217.2" y="49.1">TP3</text>
<text x="217.2" y="51.7">TP4</text>
<text x="222.3" y="49.1">D</text>
<text x="222.3" y="51.7">G</text>
<text x="42.4" y="55.5">GNDSBU1</text>
<text x="42.4" y="58">GNDSBU2</text>
<text x="57.3" y="56" transform="rotate(-90 57.3 56)">R1</text>
<text x="62.3" y="56" transform="rotate(-90 62.3 56)">R2</text>
<text x="87" y="57.5">1uF</text>
<text x="94.2" y="58">SC662K-3.3</text>
<text x="95.8" y="54.2">GND</text>
<text x="111.1" y="57.5">1uF</text>
<text x="193.9" y="55.5">ATSAMD11C</text>
<text x="211.3" y="55.5">GND</text>
<text x="37.3" y="61.8">GND</text>
<text x="43.6" y="60.6">USB-C</text>
<text x="56.4" y="61.8">GND GND</text>
<text x="84.3" y="60.6">GND</text>
<text x="90.7" y="60.6">GND</text>
<text x="108.5" y="60.6">GND</text>
<text x="187.7" y="65.6">Green</text>
<text x="188.1" y="60.6">LED1</text>
<text x="196.8" y="61.1">R3</text>
<text x="35.9" y="68.4">T_VBUS</text>
<text x="42.4" y="72">VBUS</text>
<text x="45.8" y="69.4">J2</text>
<text x="48.5" y="72">D-</text>
<text x="182.1" y="66.9">GND</text>
<text x="188.1" y="69.4">LED2</text>
<text x="196.8" y="70">R4</text>
<text x="42.4" y="74.5">VBUS</text>
<text x="48.5" y="74.5">D-</text>
<text x="48.5" y="77.1">D+</text>
<text x="182.1" y="75.8">GND</text>
<text x="187.1" y="74.5">Orange</text>
<text x="42.4" y="79.6">S1</text>
<text x="42.4" y="82.1">S2</text>
<text x="48.5" y="79.6">D+</text>
<text x="42.4" y="84.7">S3</text>
<text x="42.4" y="87.2">S4</text>
<text x="47.6" y="84.7">CC1</text>
<text x="47.6" y="87.2">CC2</text>
<text x="42.4" y="92.3">GNDSBU1</text>
<text x="42.4" y="94.8">GNDSBU2</text>
<text x="57.3" y="92.8" transform="rotate(-90 57.3 92.8)">R5</text>
<text x="62.3" y="92.8" transform="rotate(-90 62.3 92.8)">R6</text>
<text x="227.8" y="93.6">SW1</text>
<text x="37.3" y="98.7">GND</text>
<text x="43.6" y="97.4">USB-C</text>
<text x="56.4" y="98.7">GND GND</text>
<text x="95.3" y="101.2">A0</text>
<text x="100.5" y="101.2">J3</text>
<text x="126.2" y="101.2">PA0</text>
<text x="136.8" y="97.4">IC4</text>
<text x="146.7" y="101.2">PB0</text>
<text x="174" y="101.2">J4</text>
<text x="179.1" y="101.2">B0</text>
<text x="238" y="101.2">GND</text>
<text x="95.3" y="103.7">A1</text>
<text x="95.3" y="106.3">A2</text>
<text x="100.5" y="103.7">J5</text>
<text x="100.5" y="106.3">J7</text>
<text x="126.2" y="103.7">PA1</text>
<text x="126.2" y="106.3">PA2</text>
<text x="146.7" y="103.7">PB3</text>
<text x="146.7" y="106.3">PB4</text>
<text x="174" y="103.7">J6</text>
<text x="174" y="106.3">J8</text>
<text x="179.1" y="103.7">B3</text>
<text x="179.1" y="106.3">B4</text>
<text x="224.7" y="106.8">R7</text>
<text x="231.3" y="106.3">LED3</text>
<text x="95.3" y="113.9">A5</text>
<text x="95.3" y="108.8">A3</text>
<text x="95.3" y="111.4">A4</text>
<text x="99.3" y="113.9">J13</text>
<text x="99.3" y="111.4">J11</text>
<text x="100.5" y="108.8">J9</text>
<text x="126.2" y="108.8">PA3</text>
<text x="126.2" y="111.4">PA4</text>
<text x="126.2" y="113.9">PA5</text>
<text x="146.7" y="108.8">PB5</text>
<text x="146.7" y="111.4">PB6</text>
<text x="146.7" y="113.9">PB7</text>
<text x="174" y="108.8">J10</text>
<text x="174" y="111.4">J12</text>
<text x="174" y="113.9">J14</text>
<text x="179.1" y="108.8">B5</text>
<text x="179.1" y="111.4">B6</text>
<text x="179.1" y="113.9">B7</text>
<text x="230.3" y="111.4">Orange</text>
<text x="238" y="112.6">GND</text>
<text x="40.5" y="116.7">+3V3</text>
<text x="43.8" y="119.6">C4</text>
<text x="49.4" y="116.7">+3V3</text>
<text x="59.3" y="116.4">IC3</text>
<text x="95.3" y="116.4">A6</text>
<text x="95.3" y="119">A7</text>
<text x="99.3" y="116.4">J15</text>
<text x="99.3" y="119">J17</text>
<text x="126.2" y="116.4">PA6</text>
<text x="126.2" y="119">PA7</text>
<text x="139.2" y="116.4">PB8/BOOT0</text>
<text x="174" y="116.4">J16</text>
<text x="179.1" y="116.4">B8</text>
<text x="237.4" y="119.2">+3V3</text>
<text x="43.8" y="123.5">1uF</text>
<text x="56.4" y="120.2">VCC</text>
<text x="56.4" y="122.8">OE</text>
<text x="61.5" y="122.8">GND</text>
<text x="61.7" y="120.2">OUT</text>
<text x="95.3" y="121.5">A8</text>
<text x="95.3" y="124.1">A9</text>
<text x="99.3" y="121.5">J18</text>
<text x="99.3" y="124.1">J20</text>
<text x="126.2" y="121.5">PA8</text>
<text x="126.2" y="124.1">PA9</text>
<text x="139.4" y="121.5">PG10/NRST</text>
<text x="152.3" y="125.6">+3V3</text>
<text x="174" y="121.5">J19</text>
<text x="179.1" y="121.5">G10</text>
<text x="228.5" y="125.8">R9</text>
<text x="228.5" y="120.8">R8</text>
<text x="41.1" y="126.6">GND</text>
<text x="57.3" y="126.6">12</text>
<text x="60.8" y="126.6">MHz</text>
<text x="67.8" y="126.6">GND</text>
<text x="94.1" y="126.6">A10</text>
<text x="94.1" y="129.1">A11</text>
<text x="94.1" y="131.7">A12</text>
<text x="99.3" y="126.6">J21</text>
<text x="99.3" y="129.1">J22</text>
<text x="99.3" y="131.7">J23</text>
<text x="126.2" y="126.6">PA10</text>
<text x="126.2" y="129.1">PA11/D-</text>
<text x="126.2" y="131.7">PA12/D+</text>
<text x="146.8" y="129.1">VDD</text>
<text x="146.8" y="131.7">VDD</text>
<text x="238" y="131.7">GND</text>
<text x="94.1" y="134.2">A13</text>
<text x="94.1" y="136.8">A14</text>
<text x="99.3" y="134.2">J24</text>
<text x="99.3" y="136.8">J25</text>
<text x="126.2" y="134.2">PA13/SWDIO</text>
<text x="126.2" y="136.8">PA14/SWCLK</text>
<text x="145.7" y="134.2">VDDA</text>
<text x="94.1" y="139.3">A15</text>
<text x="99.3" y="139.3">J26</text>
<text x="126.2" y="139.3">PA15</text>
<text x="145.8" y="139.3">VSSA</text>
<text x="146.9" y="141.8">VSS</text>
<text x="214.5" y="140.8">+3V3</text>
<text x="220.3" y="142.3">R10</text>
<text x="95.3" y="144.4">F0</text>
<text x="95.3" y="146.9">F1</text>
<text x="99.3" y="144.4">J27</text>
<text x="99.3" y="146.9">J29</text>
<text x="126.2" y="144.4">PF0/XI</text>
<text x="126.2" y="146.9">PF1/XO</text>
<text x="146.8" y="146.9">PAD</text>
<text x="146.9" y="144.4">VSS</text>
<text x="220.3" y="147.4">R11</text>
<text x="228.6" y="144.4">J28</text>
<text x="228.6" y="149.5">J30</text>
<text x="233.7" y="144.4">VCC</text>
<text x="233.7" y="149.5">VCC</text>
<text x="131.7" y="150.7">STM32G441Kx</text>
<text x="152.9" y="150.7">GND</text>
<text x="129.4" y="161.1">+3V3</text>
<text x="135.8" y="161.1">+3V3</text>
<text x="142.1" y="161.1">+3V3</text>
<text x="228.6" y="159.6">J32</text>
<text x="228.6" y="157.1">J31</text>
<text x="233.7" y="159.6">GND</text>
<text x="233.7" y="157.1">GND</text>
<text x="132.7" y="164.1">C5</text>
<text x="132.7" y="168">1uF</text>
<text x="139.1" y="164.1">C6</text>
<text x="139.1" y="168">1uF</text>
<text x="145.4" y="164.1">C7</text>
<text x="145.4" y="168">1uF</text>
<text x="228.6" y="164.7">J34</text>
<text x="228.6" y="162.2">J33</text>
<text x="233.7" y="164.7">GND</text>
<text x="233.7" y="162.2">GND</text>
<text x="130" y="171">GND</text>
<text x="136.4" y="171">GND</text>
<text x="142.7" y="171">GND</text>
<text x="222.8" y="168.5">GND</text>
<text x="38.2" y="181.5">D_VBUS</text>
<text x="49.8" y="181.5">T_VBUS</text>
<text x="62.2" y="181.5">VBUS</text>
<text x="68.8" y="181.2">PWR_FLAG</text>
<text x="37.1" y="187.6">PWR_FLAG</text>
<text x="48.5" y="187.6">PWR_FLAG</text>
<text x="60" y="187.6">PWR_FLAG</text>
<text x="71.6" y="187.6">GND</text>
<text x="258.7" y="191.9">Logo1</text>
</g>
<g font-size="1.8" fill="#0f0f0f">
<text x="172.6" y="35.2">VCP_STATUS</text>
<text x="57.1" y="36.5">D_USB_DM</text>
<text x="57.1" y="39">D_USB_DP</text>
<text x="171.1" y="40.3">UART_MCU_TX</text>
<text x="172.6" y="37.8">DAP_STATUS</text>
<text x="214.6" y="37.8">SWDIO</text>
<text x="214.6" y="40.3">RESET</text>
<text x="170.8" y="42.8">UART_MCU_RX</text>
<text x="174.2" y="47.9">D_USB_DM</text>
<text x="177.7" y="45.4">SWCLK</text>
<text x="174.4" y="50.5">D_USB_DP</text>
<text x="204.5" y="61.9">VCP_STATUS</text>
<text x="204.5" y="70.8">DAP_STATUS</text>
<text x="57.1" y="73.3">T_USB_DM</text>
<text x="57.1" y="75.9">T_USB_DP</text>
<text x="212.3" y="96.2">BUTTON</text>
<text x="156.2" y="102.5">UART_MCU_TX</text>
<text x="156.2" y="105.1">UART_MCU_RX</text>
<text x="216.1" y="107.6">LED</text>
<text x="156.2" y="112.7">BUTTON</text>
<text x="156.2" y="110.1">LED</text>
<text x="71.1" y="119">12_MHz</text>
<text x="156.2" y="115.2">BOOT0</text>
<text x="156.2" y="120.3">RESET</text>
<text x="213.8" y="121.6">RESET</text>
<text x="111" y="127.9">T_USB_DM</text>
<text x="111.2" y="130.5">T_USB_DP</text>
<text x="213.4" y="126.7">BOOT0</text>
<text x="114.2" y="135.5">SWCLK</text>
<text x="114.6" y="133">SWDIO</text>
<text x="113.3" y="143.2">12_MHz</text>
</g>
<g font-size="1.8" fill="#a90000">
<text x="186.6" y="35.3">13</text>
<text x="209.5" y="35.3">12</text>
<text x="186.6" y="37.8">14</text>
<text x="187.3" y="40.4">1</text>
<text x="210.1" y="37.8">4</text>
<text x="210.1" y="40.4">5</text>
<text x="187.3" y="42.9">2</text>
<text x="187.3" y="45.5">3</text>
<text x="210.1" y="42.9">6</text>
<text x="210.1" y="45.5">7</text>
<text x="93.3" y="50.5">3</text>
<text x="93.3" y="53.1">1</text>
<text x="106" y="50.5">2</text>
<text x="186.6" y="50.5">10</text>
<text x="187.3" y="48">9</text>
<text x="209.5" y="50.5">11</text>
<text x="210.1" y="48">8</text>
<text x="123.8" y="100.1">5</text>
<text x="151.1" y="100.1">13</text>
<text x="123.8" y="102.6">6</text>
<text x="123.8" y="105.2">7</text>
<text x="123.8" y="107.7">8</text>
<text x="151.1" y="102.6">26</text>
<text x="151.1" y="105.2">27</text>
<text x="151.1" y="107.7">28</text>
<text x="123.1" y="112.8">10</text>
<text x="123.8" y="110.2">9</text>
<text x="151.1" y="110.2">29</text>
<text x="151.1" y="112.8">30</text>
<text x="53.9" y="119.1">4</text>
<text x="66.6" y="119.1">3</text>
<text x="123.1" y="115.3">11</text>
<text x="123.1" y="117.9">12</text>
<text x="151.1" y="115.3">31</text>
<text x="53.9" y="121.7">1</text>
<text x="66.6" y="121.7">2</text>
<text x="123.1" y="120.4">18</text>
<text x="123.1" y="122.9">19</text>
<text x="123.1" y="125.5">20</text>
<text x="151.7" y="120.4">4</text>
<text x="123.1" y="128">21</text>
<text x="123.1" y="130.6">22</text>
<text x="151.1" y="130.6">17</text>
<text x="151.7" y="128">1</text>
<text x="123.1" y="133.1">23</text>
<text x="123.1" y="135.6">24</text>
<text x="151.1" y="133.1">15</text>
<text x="123.1" y="138.2">25</text>
<text x="123.8" y="143.3">2</text>
<text x="151.1" y="138.2">14</text>
<text x="151.1" y="140.7">16</text>
<text x="151.1" y="143.3">32</text>
<text x="123.8" y="145.8">3</text>
<text x="151.1" y="145.8">33</text>
</g>
<g font-size="1.4" fill="#006464">
<text x="59.2" y="56.5" transform="rotate(-90 59.2 56.5)">5.1K</text>
<text x="64.2" y="56.5" transform="rotate(-90 64.2 56.5)">5.1K</text>
<text x="196.5" y="63">20K</text>
<text x="196.5" y="71.9">20K</text>
<text x="59.2" y="93.3" transform="rotate(-90 59.2 93.3)">5.1K</text>
<text x="64.2" y="93.3" transform="rotate(-90 64.2 93.3)">5.1K</text>
<text x="224.5" y="108.7">20K</text>
<text x="228.3" y="122.7">10K</text>
<text x="228.3" y="127.7">10K</text>
<text x="221.6" y="149.3">0</text>
<text x="221.6" y="144.2">0</text>
</g>
</svg>
